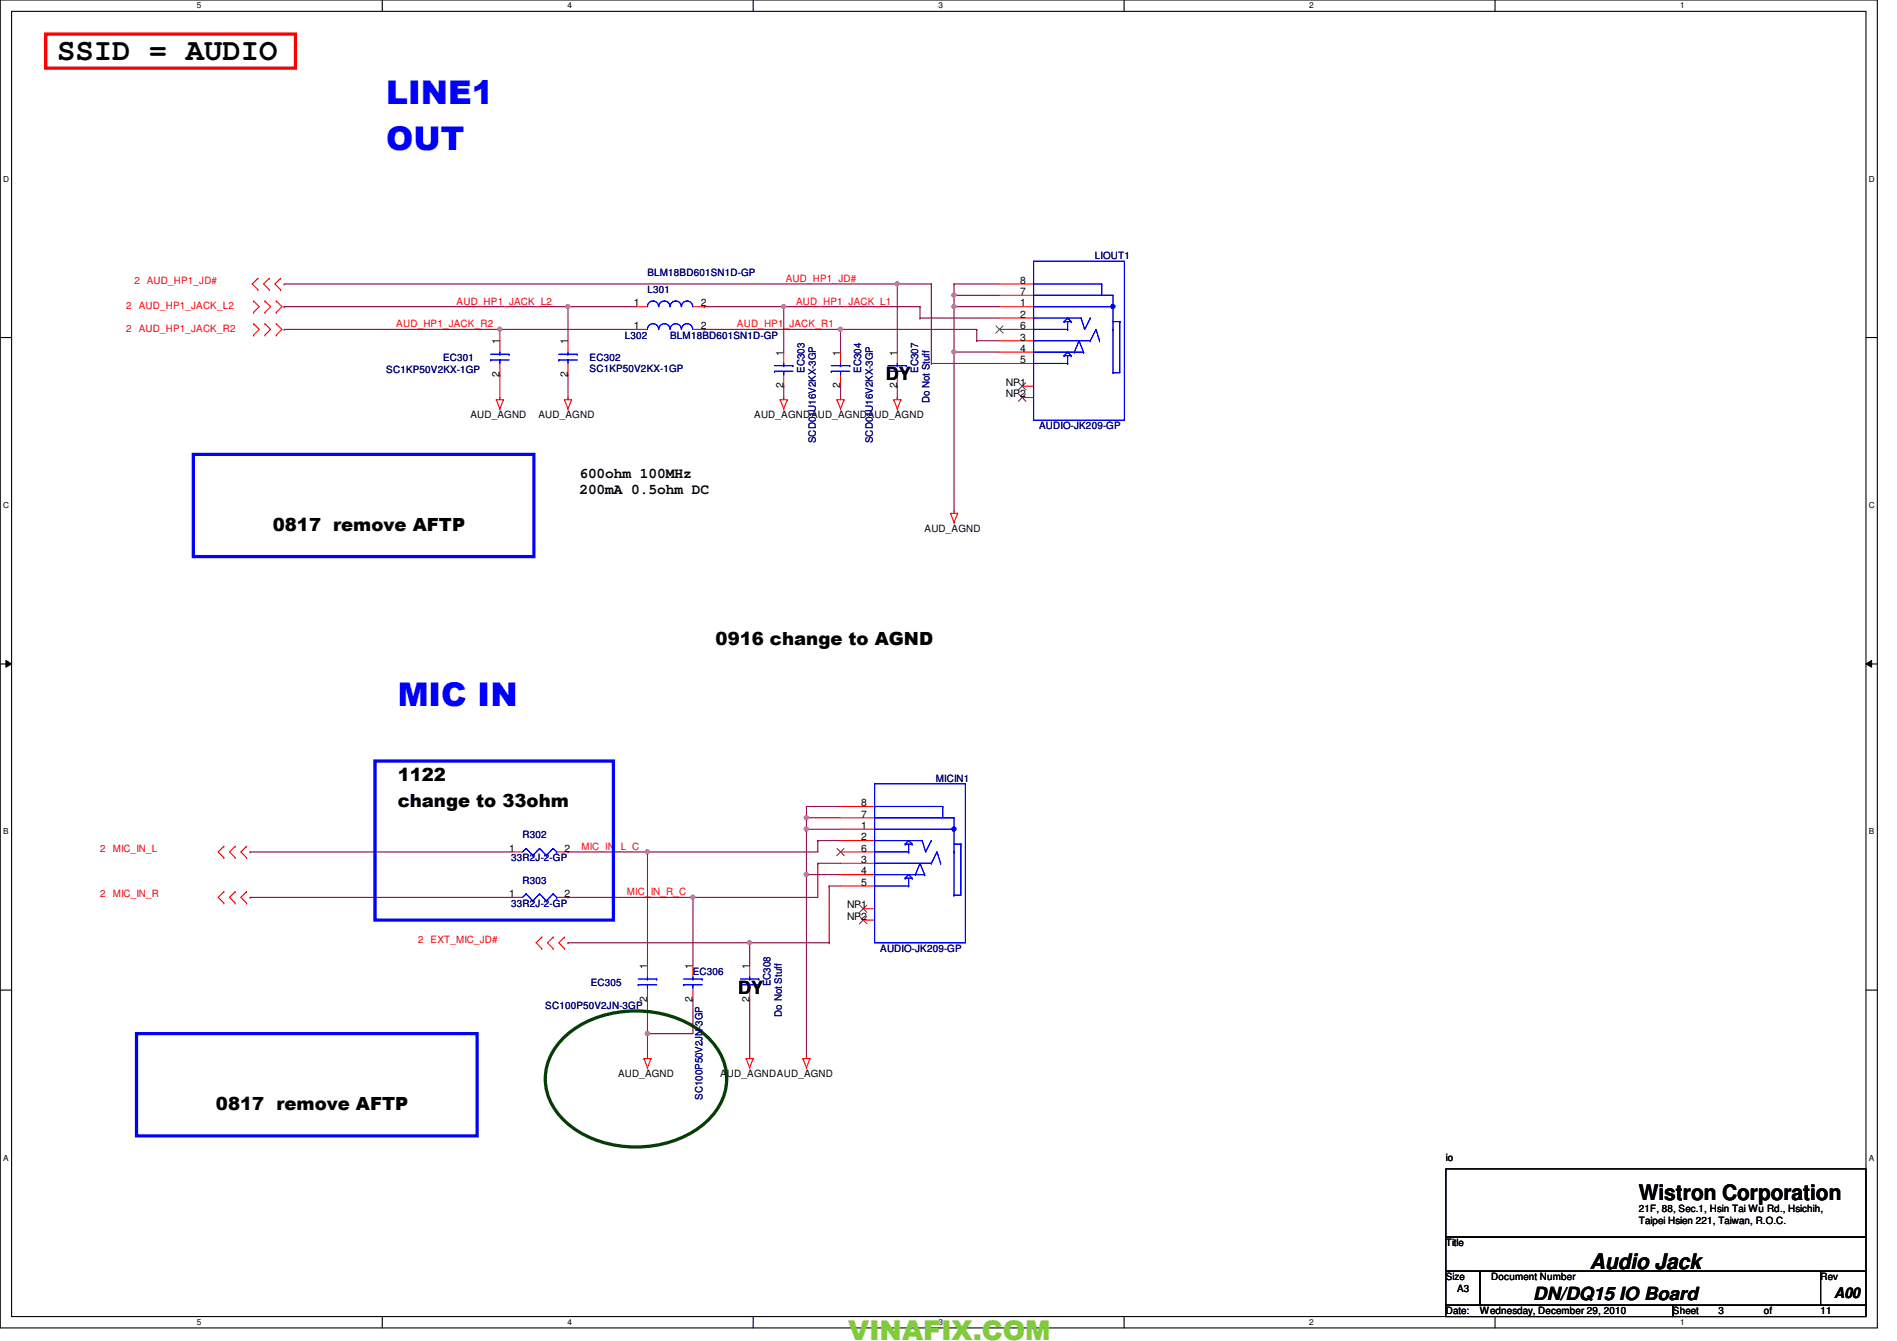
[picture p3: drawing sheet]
<svg xmlns="http://www.w3.org/2000/svg" width="297mm" height="210mm" viewBox="0 0 297 210" stroke-linecap="round" stroke-linejoin="round" font-family="sans-serif">
<path d="M0 0h294v207.9h-294zM1.8 1.8h290.4v204.3h-290.4z" fill="none" stroke="#000" stroke-width=".17"/>
<g fill="#fff">
<path d="M30.8 .2h.7v1.4h-.7z"/>
<path d="M30.8 206.2h.7v1.4h-.7z"/>
</g>
<path d="M59.9 0v1.8M59.9 206.1v1.8" fill="none" stroke="#000" stroke-width=".17"/>
<g fill="#fff">
<path d="M88.9 .2h.6v1.4h-.6z"/>
<path d="M88.9 206.2h.6v1.4h-.6z"/>
</g>
<path d="M117.9 0v1.8M117.9 206.1v1.8" fill="none" stroke="#000" stroke-width=".17"/>
<g fill="#fff">
<path d="M146.9 .2h.7v1.4h-.7z"/>
<path d="M146.9 206.2h.7v1.4h-.7z"/>
</g>
<path d="M176 0v1.8M176 206.1v1.8" fill="none" stroke="#000" stroke-width=".17"/>
<g fill="#fff">
<path d="M205 .2h.7v1.4h-.7z"/>
<path d="M205 206.2h.7v1.4h-.7z"/>
</g>
<path d="M234.1 0v1.8M234.1 206.1v1.8" fill="none" stroke="#000" stroke-width=".17"/>
<g fill="#fff">
<path d="M263.1 .2h.7v1.4h-.7z"/>
<path d="M263.1 206.2h.7v1.4h-.7z"/>
<path d="M.5 27.3h.9v1.4h-.9z"/>
<path d="M292.6 27.3h.9v1.4h-.9z"/>
<path d="M.5 78.4h.9v1.4h-.9z"/>
<path d="M292.6 78.4h.9v1.4h-.9z"/>
</g>
<path d="M0 52.8h1.8M292.2 52.8h1.8" fill="none" stroke="#000" stroke-width=".17"/>
<g fill="#fff">
<path d="M.5 129.5h.8v1.4h-.8z"/>
<path d="M292.6 129.5h.9v1.4h-.9z"/>
</g>
<path d="M0 103.9h1.8M292.2 103.9h1.8" fill="none" stroke="#000" stroke-width=".17"/>
<path d="M.9 103.4l.9 .5-.9 .5zM292.2 103.9l.9-.5v1z" fill="#000"/>
<path d="M.9 103.4l.9 .5-.9 .5zM292.2 103.9l.9-.5v1z" fill="none" stroke="#000" stroke-width=".16"/>
<g fill="#fff">
<path d="M.5 180.5h.8v1.4h-.8z"/>
<path d="M292.6 180.5h.9v1.4h-.9z"/>
</g>
<path d="M0 155h1.8M292.2 155h1.8" fill="none" stroke="#000" stroke-width=".17"/>
<path d="M149.4 55.1h.1M149.4 55.1v24.9M39.2 133.3h.1M39.2 133.3h40.8M126.3 128h.1M126.3 128v1.8M101.4 161.8h.1M101.4 161.8h7.1" fill="none" stroke="#800040" stroke-width=".17"/>
<circle cx="149.4" cy="55.1" r=".32" fill="#f0f"/>
<circle cx="149.4" cy="55.1" r=".32" fill="none" stroke="#f0f" stroke-width=".17"/>
<path d="M140.5 44.4h.1M140.5 44.4v10.7M140.5 60.5h.1M140.5 60.5v1.7M126.3 129.8h.1M126.3 129.8h5.3M128.1 131.6h.1M128.1 131.6v1.7" fill="none" stroke="#800040" stroke-width=".17"/>
<circle cx="126.3" cy="129.8" r=".32" fill="#f0f"/>
<circle cx="126.3" cy="129.8" r=".32" fill="none" stroke="#f0f" stroke-width=".17"/>
<path d="M108.5 140.5h.1M108.5 140.5h19.6" fill="none" stroke="#800040" stroke-width=".17"/>
<circle cx="108.5" cy="140.4" r=".32" fill="#f0f"/>
<circle cx="108.5" cy="140.4" r=".32" fill="none" stroke="#f0f" stroke-width=".17"/>
<path d="M101.4 133.3h.1M101.4 133.3v17.8M88.9 140.5h.1M88.9 140.5h19.6M108.5 140.5h.1M108.5 156.5h.1M108.5 140.5v10.6M108.5 156.5v5.3M117.4 147.6h.1M117.4 147.6h12.4" fill="none" stroke="#800040" stroke-width=".17"/>
<circle cx="101.4" cy="133.3" r=".32" fill="#f0f"/>
<circle cx="101.4" cy="133.3" r=".32" fill="none" stroke="#f0f" stroke-width=".17"/>
<path d="M101.4 161.8h.1M101.4 161.8v3.6" fill="none" stroke="#800040" stroke-width=".17"/>
<circle cx="101.4" cy="161.8" r=".32" fill="#f0f"/>
<circle cx="101.4" cy="161.8" r=".32" fill="none" stroke="#f0f" stroke-width=".17"/>
<path d="M149.4 48h.1M149.4 48h7.1M88.9 133.3h.1M88.9 133.3h39.2M101.4 133.3h.1M126.3 126.2h.1M126.3 126.2h5.3M101.4 156.5h.1M101.4 156.5v5.3" fill="none" stroke="#800040" stroke-width=".17"/>
<circle cx="149.4" cy="48" r=".32" fill="#f0f"/>
<circle cx="149.4" cy="48" r=".32" fill="none" stroke="#f0f" stroke-width=".17"/>
<path d="M88.9 58.7h.1M88.9 58.7v3.5M126.3 128h.1M126.3 128h5.3M128.1 131.6h.1M128.1 131.6h3.5M117.4 156.5h.1M117.4 156.5v8.9" fill="none" stroke="#800040" stroke-width=".17"/>
<circle cx="126.3" cy="128" r=".32" fill="#f0f"/>
<circle cx="126.3" cy="128" r=".32" fill="none" stroke="#f0f" stroke-width=".17"/>
<path d="M88.9 48h.1M88.9 48h10.7M110.3 51.6h.1M110.3 51.6h21.3M144.1 48h.1M144.1 48v1.8" fill="none" stroke="#800040" stroke-width=".17"/>
<circle cx="88.9" cy="48" r=".32" fill="#f0f"/>
<circle cx="88.9" cy="48" r=".32" fill="none" stroke="#f0f" stroke-width=".17"/>
<path d="M122.7 48h.1M122.7 48v7.1M122.7 48h21.4M131.6 51.6h.1M131.6 51.6v3.5" fill="none" stroke="#800040" stroke-width=".17"/>
<circle cx="122.7" cy="48" r=".32" fill="#f0f"/>
<circle cx="122.7" cy="48" r=".32" fill="none" stroke="#f0f" stroke-width=".17"/>
<path d="M131.6 51.6h.1M131.6 51.6h21.3" fill="none" stroke="#800040" stroke-width=".17"/>
<circle cx="131.6" cy="51.5" r=".32" fill="#f0f"/>
<circle cx="131.6" cy="51.5" r=".32" fill="none" stroke="#f0f" stroke-width=".17"/>
<path d="M78.3 51.6h.1M78.3 51.6h21.3M110.3 48h.1M110.3 48h12.4M149.4 44.4h.1M149.4 44.4h7.1M122.7 60.5h.1M122.7 60.5v1.7" fill="none" stroke="#800040" stroke-width=".17"/>
<circle cx="78.2" cy="51.5" r=".32" fill="#f0f"/>
<circle cx="78.2" cy="51.5" r=".32" fill="none" stroke="#f0f" stroke-width=".17"/>
<g fill="none" stroke="#800040" stroke-width=".17">
<path d="M44.5 48h.1M44.5 51.6h.1M44.5 44.4h.1M44.5 48h44.4M44.5 51.6h33.8M44.5 44.4h96M78.3 51.6h.1M78.3 58.7h.1M78.3 51.6v1.7M78.3 58.7v3.5M88.9 48h.1M88.9 48v5.3"/>
<path d="M144.1 49.8h.1M144.1 49.8h12.4M131.6 60.5h.1M131.6 60.5v1.7M129.8 138.7v8.9M117.4 147.6h.1M117.4 147.6v3.5M129.8 147.6h.1"/>
</g>
<circle cx="117.4" cy="147.5" r=".32" fill="#f0f"/>
<circle cx="117.4" cy="147.5" r=".32" fill="none" stroke="#f0f" stroke-width=".17"/>
<path d="M149.4 46.2h.1M149.4 46.2v1.8M126.3 136.9h.1M126.3 136.9v28.5" fill="none" stroke="#800040" stroke-width=".17"/>
<circle cx="126.3" cy="136.9" r=".32" fill="#f0f"/>
<circle cx="126.3" cy="136.9" r=".32" fill="none" stroke="#f0f" stroke-width=".17"/>
<path d="M149.4 46.2h.1M149.4 46.2h7.1M152.9 53.3h.1M152.9 51.6h.1M152.9 53.3h3.6M152.9 51.6v1.7M88.9 147.6h.1M88.9 147.6h28.5" fill="none" stroke="#800040" stroke-width=".17"/>
<circle cx="149.4" cy="46.2" r=".32" fill="#f0f"/>
<circle cx="149.4" cy="46.2" r=".32" fill="none" stroke="#f0f" stroke-width=".17"/>
<g fill="none" stroke="#800040" stroke-width=".17">
<path d="M140.5 44.4h.1M140.5 44.4h5.3M145.8 56.9h.1M145.8 44.4h.1M145.8 56.9h10.7M145.8 44.4v12.5M149.4 46.2h.1M149.4 44.4v1.8M126.3 126.2h.1M126.3 126.2v1.8M128.1 135.1h.1M128.1 135.1v5.4"/>
<path d="M39.2 140.5h.1M39.2 140.5h40.8"/>
</g>
<circle cx="140.5" cy="44.4" r=".32" fill="#f0f"/>
<circle cx="140.5" cy="44.4" r=".32" fill="none" stroke="#f0f" stroke-width=".17"/>
<path d="M149.4 55.1h.1M149.4 48h.1M149.4 55.1h7.1M149.4 48v7.1M126.3 136.9h.1M126.3 129.8h.1M126.3 136.9h5.3M126.3 129.8v7.1M128.1 135.1h.1M128.1 135.1h3.5M129.8 138.7h.1M129.8 138.7h1.8" fill="none" stroke="#800040" stroke-width=".17"/>
<g fill="none" stroke="#f00" stroke-width=".17">
<path d="M39.7 52.5h.1M39.7 50.7h.1M39.7 48.9h.1M39.7 47.1h.1M39.7 50.7l.9 .9-.9 .9M39.7 47.1l.9 .9-.9 .9M40.4 43.6h.1M40.4 45.3h.1M40.4 43.6l-.9 .8 .9 .9M41.5 50.7h.1M41.5 52.5h.1M41.5 47.1h.1"/>
<path d="M41.5 48.9h.1M41.5 50.7l.9 .9-.9 .9M41.5 47.1l.9 .9-.9 .9M42.2 45.3h.1M42.2 43.6h.1M42.2 43.6l-.9 .8 .9 .9M43.3 52.5h.1M43.3 50.7h.1M43.3 48.9h.1M43.3 47.1h.1M43.3 47.1l.8 .9-.8 .9M43.3 50.7l.8 .9-.8 .9"/>
<path d="M43.9 43.6h.1M43.9 45.3h.1M43.9 43.6l-.9 .8 .9 .9M122.7 55.1v1.8M122.7 58.7v1.8M156.5 56.9h5.3M156.5 55.1h5.3M156.5 48h5.3M156.5 49.8h5.3M156.5 53.3h5.3M156.5 51.6h5.3M156.5 46.2h5.3"/>
<path d="M156.5 44.4h5.3M77.7 62.6h.1M77.7 62.6h1.1M77.7 62.6l.6 1.4M78.3 64h.1M78.3 62.2h.1M78.3 62.2v.4M78.8 62.6h.1M78.8 62.6l-.5 1.4M88.4 62.6h.1M88.4 62.6h1.1M88.4 62.6l.5 1.4"/>
<path d="M88.9 64h.1M88.9 62.2h.1M88.9 62.2v.4M89.5 62.6h.1M89.5 62.6l-.6 1.4M122.2 62.6h.1M122.2 62.6h1.1M122.2 62.6l.5 1.4M122.7 64h.1M122.7 62.2h.1M122.7 62.2v.4M123.3 62.6h.1"/>
<path d="M123.3 62.6l-.6 1.4M131.1 62.6h.1M131.1 62.6h1.1M131.1 62.6l.5 1.4M131.6 64h.1M131.6 62.2h.1M131.6 62.2v.4M132.2 62.6h.1M132.2 62.6l-.6 1.4M140 62.6h.1M140 62.6l.5 1.4M140 62.6h1.1"/>
<path d="M140.5 64h.1M140.5 62.2h.1M140.5 62.2v.4M141.1 62.6h.1M141.1 62.6l-.6 1.4M160.1 60.5h1.7M160.1 62.2h1.7M148.8 80.3h.1M148.8 80.3l.6 1.5M148.8 80.3h1.1M149.4 81.8h.1M149.4 80h.1"/>
<path d="M149.4 80v.3M149.9 80.3h.1M149.9 80.3l-.5 1.5M35 132.5h.1M35 134.2h.1M35 139.6h.1M35 132.5l-.8 .8 .8 .9M35 139.6l-.8 .9 .8 .9M36.8 134.2h.1M36.8 132.5h.1M36.8 139.6h.1M36.8 132.5l-.9 .8 .9 .9"/>
<path d="M36.8 139.6l-.9 .9 .9 .9M38.6 132.5h.1M38.6 134.2h.1M38.6 139.6h.1M38.6 132.5l-.9 .8 .9 .9M38.6 139.6l-.9 .9 .9 .9M35 141.4h.1M36.8 141.4h.1M38.6 141.4h.1M84.8 146.7h.1M84.8 148.5h.1M84.8 146.7l-.9 .9 .9 .9"/>
<path d="M86.6 148.5h.1M86.6 146.7h.1M86.6 146.7l-.9 .9 .9 .9M88.4 146.7h.1M88.4 148.5h.1M88.4 146.7l-.9 .9 .9 .9M117.4 151.1v1.8M117.4 154.7v1.8M100.8 165.7h.1M100.8 165.7h1.1M100.8 165.7l.6 1.4M101.4 167.1h.1"/>
<path d="M101.4 165.4h.1M101.4 165.4v.3M101.9 165.7h.1M101.9 165.7l-.5 1.4M116.8 165.7h.1M116.8 165.7h1.1M116.8 165.7l.6 1.4M117.4 167.1h.1M117.4 165.4h.1M117.4 165.4v.3M117.9 165.7h.1M117.9 165.7l-.5 1.4"/>
<path d="M125.7 165.7h.1M125.7 165.7l.6 1.4M125.7 165.7h1.1M126.3 167.1h.1M126.3 165.4h.1M126.3 165.4v.3M126.8 165.7h.1M126.8 165.7l-.5 1.4"/>
</g>
<path d="M226.4 183h65.8v10.6h-65.8zM226.4 193.6h65.8v5.4h-65.8zM226.4 199h5.3v5.3h-5.3zM231.7 199h53.4v5.3h-53.4zM285.1 199h7.1v5.3h-7.1zM226.4 204.3h35.6v1.8h-35.6zM262 204.3h30.2v1.8h-30.2z" fill="none" stroke="#000" stroke-width=".17"/>
<path d="M88.5 162.2a17.2 17.2 0 0 1 15.9-3.3 13 13 0 0 1 8.6 6.4 8.6 8.6 0 0 1-2.3 10.2 17.5 17.5 0 0 1-18.7 2.4 10.9 10.9 0 0 1-6.5-7.8 8.8 8.8 0 0 1 3-7.9z" fill="none" stroke="#004000" stroke-width=".51"/>
<path d="M7.2 5.3h39.1v5.4h-39.1z" fill="none" stroke="#f00" stroke-width=".51"/>
<path d="M30.3 71.1h53.3v16h-53.3zM58.7 119.1h37.4v24.9h-37.4zM21.4 161.8h53.3v16h-53.3z" fill="none" stroke="#00f" stroke-width=".51"/>
<g fill="none" stroke="#00f" stroke-width=".17">
<path d="M121.3 58.1h.1M121.3 57.2h2.9M121.3 58.1h2.9M122.7 57.2h.1M122.7 58.1h.1M122.7 56.9v.3M122.7 58.1v.6M124.2 57.2h.1M161.8 49.8h.1M161.8 53.3h.1M161.8 46.2h.1M161.8 56.9h.1"/>
<path d="M161.8 48h.1M161.8 44.4h.1M161.8 49.8h7.5M161.8 55.1h7.9M161.8 53.3h8.9M161.8 46.2h12.5v5.4M161.8 56.9h5.4M161.8 51.6h5.4M161.8 48h12.5M161.8 44.4h10.7M166.6 50.3h.1M166.6 55.7h.1"/>
<path d="M166.6 50.3h1.1M166.6 55.7h1.1M167.2 51.6h.1M167.2 49.8h.1M167.2 56.9h.1M167.2 55.1h.1M167.2 50.3v1.3M167.2 55.7v1.2M167.2 49.8l.5 .5M167.2 49.8l-.6 .5M167.2 55.1l-.6 .6M167.2 55.1l.5 .6"/>
<path d="M167.7 50.3h.1M167.7 55.7h.1M168.2 55.1h.1M168.2 55.1l.7-1.8 .8 1.8M169.3 49.8h.1M169.3 49.8l.5 1.8 .9-1.8M169.7 55.1h.1M170.7 49.8h.1M170.7 53.3h.1M170.7 53.3l.9-1.7 .6 1.7M172.2 53.3h.1M172.5 44.4h.1"/>
<path d="M172.5 44.4v1.8M174.3 51.6h.1M174.3 48h.1M115.9 154.1h.1M115.9 153.2h2.9M115.9 154.1h2.9M117.4 153.2h.1M117.4 154.1h.1M117.4 152.9v.3M117.4 154.1v.6M118.8 153.2h.1"/>
</g>
<path d="M156 51l1.1 1.2M157.1 51l-1.2 1.2M159.5 59.9l1.2 1.1M160.6 59.9l-1.1 1.1M159.5 61.7l1.2 1.1M160.6 61.7l-1.1 1.1" fill="none" stroke="#804000" stroke-width=".16"/>
<circle cx="174.3" cy="48" r=".32" fill="#00f"/>
<g fill="none" stroke="#00f" stroke-width=".17">
<path d="M161.8 40.9h14.3v24.9h-14.3zM161.8 49.8h.1M161.8 53.3h.1M161.8 46.2h.1M161.8 56.9h.1M161.8 48h.1M161.8 44.4h.1M161.8 46.2h12.5v12.1M161.8 49.8h7.5M161.8 55.1h7.9M161.8 53.3h8.9M161.8 56.9h5.4"/>
<path d="M161.8 51.6h5.4M161.8 48h12.5M161.8 44.4h10.7M166.6 50.3h.1M166.6 55.7h.1M166.6 50.3h1.1M166.6 55.7h1.1M167.2 51.6h.1M167.2 49.8h.1M167.2 56.9h.1M167.2 55.1h.1M167.2 50.3v1.3"/>
<path d="M167.2 55.7v1.2M167.2 49.8l.5 .5M167.2 49.8l-.6 .5M167.2 55.1l-.6 .6M167.2 55.1l.5 .6M167.7 50.3h.1M167.7 55.7h.1M168.2 55.1h.1M168.2 55.1l.7-1.8 .8 1.8M169.3 49.8h.1M169.3 49.8l.5 1.8 .9-1.8M169.7 55.1h.1"/>
<path d="M170.7 49.8h.1M170.7 53.3h.1M170.7 53.3l.9-1.7 .6 1.7M172.2 53.3h.1M172.5 44.4h.1M172.5 44.4v1.8M174.3 58.3h.1M174.3 51.6h.1M174.3 48h.1M174.3 50.3h1M175.3 50.3h.1M175.3 50.3v8h-1"/>
<circle cx="174.3" cy="48" r=".32"/>
</g>
<circle cx="174.3" cy="48" r=".32" fill="#00f"/>
<g fill="none" stroke="#00f" stroke-width=".17">
<path d="M76.8 56.3h.1M76.8 55.5h2.9M76.8 56.3h2.9M78.3 55.5h.1M78.3 56.3h.1M78.3 55.1v.4M78.3 56.3v.6M79.7 55.5h.1M87.5 56.3h.1M87.5 55.5h2.9M87.5 56.3h2.9M88.9 55.5h.1"/>
<path d="M88.9 56.3h.1M88.9 55.1v.4M88.9 56.3v.6M90.4 55.5h.1M161.8 40.9h14.3v24.9h-14.3zM174.3 58.3h.1M174.3 51.6h.1M174.3 50.3h1M174.3 51.6v6.7M175.3 50.3h.1M175.3 50.3v8h-1M136.9 131.6h.1"/>
<path d="M136.9 135.1h.1M136.9 128h.1M136.9 138.7h.1M136.9 129.8h.1M136.9 126.2h.1M136.9 131.6h7.5M136.9 136.9h7.9M136.9 135.1h8.9M136.9 128h12.5v5.3M136.9 138.7h5.4M136.9 133.3h5.4M136.9 129.8h12.5"/>
<path d="M136.9 126.2h10.7M141.7 132.1h.1M141.7 137.5h.1M141.7 132.1h1.1M141.7 137.5h1.1M142.3 133.3h.1M142.3 131.6h.1M142.3 138.7h.1M142.3 136.9h.1M142.3 132.1v1.2M142.3 137.5v1.2M142.3 131.6l.5 .5"/>
<path d="M142.3 131.6l-.6 .5M142.3 136.9l-.6 .6M142.3 136.9l.5 .6M142.8 132.1h.1M142.8 137.5h.1M143.3 136.9h.1M143.3 136.9l.8-1.8 .7 1.8M144.4 131.6h.1M144.4 131.6l.5 1.7 .9-1.7M144.8 136.9h.1M145.8 131.6h.1M145.8 135.1h.1"/>
<path d="M145.8 135.1l.9-1.8 .6 1.8M147.3 135.1h.1M147.6 126.2h.1M147.6 126.2v1.8M149.4 133.3h.1M149.4 129.8h.1"/>
<circle cx="174.3" cy="48" r=".32"/>
</g>
<g fill="none" stroke="#f00" stroke-width=".17">
<path d="M78.3 53.3v1.8M78.3 56.9v1.8M88.9 53.3v1.8M88.9 56.9v1.8M131.6 138.7h5.3M131.6 136.9h5.3M131.6 129.8h5.3M131.6 131.6h5.3M131.6 135.1h5.3M131.6 133.3h5.3M131.6 128h5.3M131.6 126.2h5.3"/>
<path d="M135.2 142.2h1.7M135.2 144h1.7"/>
</g>
<path d="M131.1 132.8l1.1 1.1M132.2 132.8l-1.2 1.1M134.6 141.7l1.2 1.1M134.6 143.5l1.2 1.1M135.7 141.7l-1.1 1.1M135.7 143.5l-1.1 1.1" fill="none" stroke="#804000" stroke-width=".16"/>
<circle cx="149.4" cy="129.8" r=".32" fill="#00f"/>
<g fill="none" stroke="#00f" stroke-width=".17">
<path d="M136.9 122.7h14.3v24.9h-14.3zM136.9 131.6h.1M136.9 135.1h.1M136.9 128h.1M136.9 138.7h.1M136.9 129.8h.1M136.9 126.2h.1M136.9 128h12.5v12.1M136.9 131.6h7.5M136.9 136.9h7.9M136.9 135.1h8.9M136.9 138.7h5.4"/>
<path d="M136.9 133.3h5.4M136.9 129.8h12.5M136.9 126.2h10.7M141.7 132.1h.1M141.7 137.5h.1M141.7 132.1h1.1M141.7 137.5h1.1M142.3 133.3h.1M142.3 131.6h.1M142.3 138.7h.1M142.3 136.9h.1M142.3 132.1v1.2"/>
<path d="M142.3 137.5v1.2M142.3 131.6l.5 .5M142.3 131.6l-.6 .5M142.3 136.9l-.6 .6M142.3 136.9l.5 .6M142.8 132.1h.1M142.8 137.5h.1M143.3 136.9h.1M143.3 136.9l.8-1.8 .7 1.8M144.4 131.6h.1M144.4 131.6l.5 1.7 .9-1.7M144.8 136.9h.1"/>
<path d="M145.8 131.6h.1M145.8 135.1h.1M145.8 135.1l.9-1.8 .6 1.8M147.3 135.1h.1M147.6 126.2h.1M147.6 126.2v1.8M149.4 133.3h.1M149.4 129.8h.1M149.4 132.1h1M150.4 132.1h.1M150.4 132.1v8h-1M149.4 140.1h.1"/>
<circle cx="149.4" cy="129.8" r=".32"/>
</g>
<circle cx="149.4" cy="129.8" r=".32" fill="#00f"/>
<g fill="none" stroke="#00f" stroke-width=".17">
<path d="M101.4 48a.87 .87 0 0 1 .9-.9 .87 .87 0 0 1 .8 .9M101.4 51.6a.87 .87 0 0 1 .9-.9 .87 .87 0 0 1 .8 .9M103.2 48a.87 .87 0 0 1 .8-.9 .87 .87 0 0 1 .9 .9M103.2 51.6a.87 .87 0 0 1 .8-.9 .87 .87 0 0 1 .9 .9M104.9 48a.87 .87 0 0 1 .9-.9 .87 .87 0 0 1 .9 .9M104.9 51.6a.87 .87 0 0 1 .9-.9 .87 .87 0 0 1 .9 .9M106.7 48a.87 .87 0 0 1 .9-.9 .87 .87 0 0 1 .9 .9M106.7 51.6a.87 .87 0 0 1 .9-.9 .87 .87 0 0 1 .9 .9M130.2 58.1h.1M130.2 57.2h2.8M130.2 58.1h2.8M131.6 57.2h.1"/>
<path d="M131.6 58.1h.1M131.6 56.9v.3M131.6 58.1v.6M133 57.2h.1M139.1 58.1h.1M139.1 57.2h2.8M139.1 58.1h2.8M140.5 57.2h.1M140.5 58.1h.1M140.5 56.9v.3M140.5 58.1v.6M141.9 57.2h.1"/>
<path d="M82.4 132.8h.1M82.4 139.9h.1M82.4 132.8l-.6 .5M82.4 132.8l1 1.1M82.4 139.9l-.6 .6M82.4 139.9l1 1.1M83.4 133.9h.1M84.5 132.8h.1M84.5 139.9h.1M84.5 132.8l-1.1 1.1M84.5 132.8l1.1 1.1M84.5 139.9l-1.1 1.1"/>
<path d="M84.5 139.9l1.1 1.1M85.6 133.9h.1M86.6 132.8h.1M86.6 139.9h.1M86.6 132.8l-1 1.1M86.6 132.8l.6 .5M86.6 139.9l-1 1.1M86.6 139.9l.6 .6M87.2 133.3h.1M136.9 122.7h14.3v24.9h-14.3zM149.4 133.3h.1M149.4 132.1h1"/>
<path d="M149.4 133.3v6.8M150.4 132.1h.1M150.4 132.1v8h-1M83.4 141h.1M85.6 141h.1M87.2 140.5h.1M99.9 154.1h.1M99.9 153.2h2.9M99.9 154.1h2.9M101.4 153.2h.1M101.4 154.1h.1M101.4 152.9v.3"/>
<path d="M101.4 154.1v.6M102.8 153.2h.1M107.1 154.1h.1M107.1 153.2h2.8M107.1 154.1h2.8M108.5 153.2h.1M108.5 154.1h.1M108.5 152.9v.3M108.5 154.1v.6M109.9 153.2h.1M149.4 140.1h.1"/>
<circle cx="149.4" cy="129.8" r=".32"/>
</g>
<g fill="none" stroke="#f00" stroke-width=".17">
<path d="M99.6 48h1.8M99.6 51.6h1.8M108.5 48h1.8M108.5 51.6h1.8M131.6 55.1v1.8M131.6 58.7v1.8M140.5 55.1v1.8M140.5 58.7v1.8M80 133.3h1.8M87.2 133.3h1.7M80 140.5h1.8M87.2 140.5h1.7"/>
<path d="M101.4 151.1v1.8M101.4 154.7v1.8M108.5 151.1v1.8M108.5 154.7v1.8"/>
</g>
<circle cx="149.4" cy="55.1" r=".32" fill="#f0f"/>
<circle cx="149.4" cy="55.1" r=".32" fill="none" stroke="#f0f" stroke-width=".17"/>
<circle cx="126.3" cy="129.8" r=".32" fill="#f0f"/>
<circle cx="126.3" cy="129.8" r=".32" fill="none" stroke="#f0f" stroke-width=".17"/>
<circle cx="108.5" cy="140.4" r=".32" fill="#f0f"/>
<circle cx="108.5" cy="140.4" r=".32" fill="none" stroke="#f0f" stroke-width=".17"/>
<circle cx="101.4" cy="133.3" r=".32" fill="#f0f"/>
<circle cx="101.4" cy="133.3" r=".32" fill="none" stroke="#f0f" stroke-width=".17"/>
<circle cx="101.4" cy="161.8" r=".32" fill="#f0f"/>
<circle cx="101.4" cy="161.8" r=".32" fill="none" stroke="#f0f" stroke-width=".17"/>
<circle cx="149.4" cy="48" r=".32" fill="#f0f"/>
<circle cx="149.4" cy="48" r=".32" fill="none" stroke="#f0f" stroke-width=".17"/>
<circle cx="126.3" cy="128" r=".32" fill="#f0f"/>
<circle cx="126.3" cy="128" r=".32" fill="none" stroke="#f0f" stroke-width=".17"/>
<circle cx="88.9" cy="48" r=".32" fill="#f0f"/>
<circle cx="88.9" cy="48" r=".32" fill="none" stroke="#f0f" stroke-width=".17"/>
<circle cx="122.7" cy="48" r=".32" fill="#f0f"/>
<circle cx="122.7" cy="48" r=".32" fill="none" stroke="#f0f" stroke-width=".17"/>
<circle cx="131.6" cy="51.5" r=".32" fill="#f0f"/>
<circle cx="131.6" cy="51.5" r=".32" fill="none" stroke="#f0f" stroke-width=".17"/>
<circle cx="78.2" cy="51.5" r=".32" fill="#f0f"/>
<circle cx="78.2" cy="51.5" r=".32" fill="none" stroke="#f0f" stroke-width=".17"/>
<circle cx="117.4" cy="147.5" r=".32" fill="#f0f"/>
<circle cx="117.4" cy="147.5" r=".32" fill="none" stroke="#f0f" stroke-width=".17"/>
<circle cx="126.3" cy="136.9" r=".32" fill="#f0f"/>
<circle cx="126.3" cy="136.9" r=".32" fill="none" stroke="#f0f" stroke-width=".17"/>
<circle cx="149.4" cy="46.2" r=".32" fill="#f0f"/>
<circle cx="149.4" cy="46.2" r=".32" fill="none" stroke="#f0f" stroke-width=".17"/>
<circle cx="140.5" cy="44.4" r=".32" fill="#f0f"/>
<circle cx="140.5" cy="44.4" r=".32" fill="none" stroke="#f0f" stroke-width=".17"/>
<g font-size="5.1" fill="#00f">
<text x="60.5" y="16.3">LINE1</text>
<text x="60.5" y="23.5">OUT</text>
<text x="62.3" y="110.5">MIC IN</text>
</g>
<text font-size="4.8" x="8.9" y="9.4">SSID = AUDIO</text>
<text font-size="4.2" fill="#7fcb3a" x="132.8" y="209.7">VINAFIX.COM</text>
<g font-size="3.3">
<text x="256.6" y="187.9">Wistron Corporation</text>
<text x="249" y="198.6">Audio Jack</text>
</g>
<g font-size="2.8">
<text x="138.7" y="59.5">DY</text>
<text x="42.7" y="83.1">0817 remove AFTP</text>
<text x="112.1" y="100.9">0916 change to AGND</text>
<text x="62.3" y="122.3">1122</text>
<text x="62.3" y="126.3">change to 33ohm</text>
<text x="115.6" y="155.5">DY</text>
<text x="33.8" y="173.8">0817 remove AFTP</text>
<text x="240.1" y="203.5">DN/DQ15 IO Board</text>
</g>
<g font-size="2.3">
<text x="90.7" y="74.8">600ohm 100MHz</text>
<text x="90.7" y="77.3">200mA 0.5ohm DC</text>
<text x="287.2" y="203.2">A00</text>
</g>
<g font-size="1.6" fill="#000080">
<text x="171.4" y="40.6">LIOUT1</text>
<text x="101.4" y="45.9">L301</text>
<text x="101.4" y="43.2">BLM18BD601SN1D-GP</text>
<text x="97.8" y="53">L302</text>
<text x="104.9" y="53">BLM18BD601SN1D-GP</text>
<text x="60.5" y="58.3">SC1KP50V2KX-1GP</text>
<text x="69.4" y="56.6">EC301</text>
<text x="92.3" y="56.6">EC302</text>
<text x="92.3" y="58.2">SC1KP50V2KX-1GP</text>
<text x="126" y="58.3" transform="rotate(-90 126 58.3)">EC303</text>
<text x="134.9" y="58.3" transform="rotate(-90 134.9 58.3)">EC304</text>
<text x="143.8" y="58.3" transform="rotate(-90 143.8 58.3)">EC307</text>
<text x="145.5" y="63.1" transform="rotate(-90 145.5 63.1)">Do Not Stuff</text>
<text x="127.8" y="69.3" transform="rotate(-90 127.8 69.3)">SCD01U16V2KX-3GP</text>
<text x="136.6" y="69.3" transform="rotate(-90 136.6 69.3)">SCD01U16V2KX-3GP</text>
<text x="162.7" y="67.2">AUDIO-JK209-GP</text>
<text x="146.6" y="122.3">MICIN1</text>
<text x="81.8" y="131.2">R302</text>
<text x="80" y="134.8">33R2J-2-GP</text>
<text x="80" y="141.9">33R2J-2-GP</text>
<text x="81.8" y="138.3">R303</text>
<text x="137.8" y="149">AUDIO-JK209-GP</text>
<text x="92.5" y="154.3">EC305</text>
<text x="108.5" y="152.6">EC306</text>
<text x="120.6" y="154.3" transform="rotate(-90 120.6 154.3)">EC308</text>
<text x="85.4" y="157.9">SC100P50V2JN-3GP</text>
<text x="122.4" y="159.1" transform="rotate(-90 122.4 159.1)">Do Not Stuff</text>
<text x="110" y="172.1" transform="rotate(-90 110 172.1)">SC100P50V2JN-3GP</text>
</g>
<g font-size="1.6" fill="#f00">
<text x="21" y="44.4">2 AUD_HP1_JD#</text>
<text x="71.5" y="47.7">AUD_HP1_JACK_L2</text>
<text x="123.1" y="44.1">AUD_HP1_JD#</text>
<text x="124.7" y="47.7">AUD_HP1_JACK_L1</text>
<text x="19.8" y="51.9">2 AUD_HP1_JACK_R2</text>
<text x="19.8" y="48.4">2 AUD_HP1_JACK_L2</text>
<text x="62.1" y="51.2">AUD_HP1_JACK_R2</text>
<text x="115.4" y="51.2">AUD_HP1_JACK_R1</text>
<text x="15.7" y="133.3">2 MIC_IN_L</text>
<text x="91.1" y="133">MIC_IN_L_C</text>
<text x="15.7" y="140.5">2 MIC_IN_R</text>
<text x="98.2" y="140.1">MIC_IN_R_C</text>
<text x="65.5" y="147.6">2 EXT_MIC_JD#</text>
</g>
<g font-size="1.6">
<text x="99.3" y="48">1</text>
<text x="109.7" y="48">2</text>
<text x="159.7" y="48">1</text>
<text x="159.7" y="46.2">7</text>
<text x="159.7" y="44.4">8</text>
<text x="78.2" y="53.9" transform="rotate(-90 78.2 53.9)">1</text>
<text x="88.9" y="53.9" transform="rotate(-90 88.9 53.9)">1</text>
<text x="99.3" y="51.5">1</text>
<text x="109.7" y="51.5">2</text>
<text x="159.7" y="49.7">2</text>
<text x="159.7" y="53.3">3</text>
<text x="159.7" y="51.5">6</text>
<text x="78.2" y="59" transform="rotate(-90 78.2 59)">2</text>
<text x="88.9" y="59" transform="rotate(-90 88.9 59)">2</text>
<text x="122.7" y="55.7" transform="rotate(-90 122.7 55.7)">1</text>
<text x="131.6" y="55.7" transform="rotate(-90 131.6 55.7)">1</text>
<text x="140.5" y="55.7" transform="rotate(-90 140.5 55.7)">1</text>
<text x="159.7" y="56.9">5</text>
<text x="159.7" y="55.1">4</text>
<text x="73.7" y="65.4">AUD_AGND</text>
<text x="84.3" y="65.4">AUD_AGND</text>
<text x="118.1" y="65.4">AUD_AGNDAUD_AGNDAUD_AGND</text>
<text x="122.7" y="60.8" transform="rotate(-90 122.7 60.8)">2</text>
<text x="131.6" y="60.8" transform="rotate(-90 131.6 60.8)">2</text>
<text x="140.5" y="60.8" transform="rotate(-90 140.5 60.8)">2</text>
<text x="157.5" y="60.4">NP1</text>
<text x="157.5" y="62.2">NP2</text>
<text x="144.8" y="83.2">AUD_AGND</text>
<text x="134.8" y="129.8">1</text>
<text x="134.8" y="131.5">2</text>
<text x="134.8" y="128">7</text>
<text x="134.8" y="126.2">8</text>
<text x="79.7" y="133.3">1</text>
<text x="88.4" y="133.3">2</text>
<text x="134.8" y="136.9">4</text>
<text x="134.8" y="135.1">3</text>
<text x="134.8" y="133.3">6</text>
<text x="79.7" y="140.4">1</text>
<text x="88.4" y="140.4">2</text>
<text x="132.6" y="142.2">NP1</text>
<text x="132.6" y="144">NP2</text>
<text x="134.8" y="138.6">5</text>
<text x="101.3" y="151.7" transform="rotate(-90 101.3 151.7)">1</text>
<text x="108.5" y="151.7" transform="rotate(-90 108.5 151.7)">1</text>
<text x="117.3" y="151.7" transform="rotate(-90 117.3 151.7)">1</text>
<text x="101.3" y="156.8" transform="rotate(-90 101.3 156.8)">2</text>
<text x="108.5" y="156.8" transform="rotate(-90 108.5 156.8)">2</text>
<text x="117.3" y="156.8" transform="rotate(-90 117.3 156.8)">2</text>
<text x="96.8" y="168.6">AUD_AGND</text>
<text x="112.8" y="168.6">AUD_AGNDAUD_AGND</text>
<text x="226.4" y="181.7">io</text>
<text x="256.6" y="189.7">21F, 88, Sec.1, Hsin Tai Wu Rd., Hsichih,</text>
<text x="256.6" y="191.6">Taipei Hsien 221, Taiwan, R.O.C.</text>
<text x="226.4" y="195.1">Title</text>
<text x="226.4" y="200.4">Size</text>
<text x="228.2" y="202.2">A3</text>
<text x="233.5" y="200.4">Document Number</text>
<text x="285.1" y="200.4">Rev</text>
<text x="226.4" y="205.7">Date:</text>
<text x="231.7" y="205.7">Wednesday, December 29, 2010</text>
<text x="262" y="205.7">Sheet</text>
<text x="269.1" y="205.7">3</text>
<text x="276.2" y="205.7">of</text>
<text x="285.1" y="205.7">11</text>
</g>
<g font-size="1.3">
<text x="30.8" y="1.3">5</text>
<text x="88.9" y="1.3">4</text>
<text x="146.9" y="1.3">3</text>
<text x="205" y="1.3">2</text>
<text x="263.1" y="1.3">1</text>
<text x=".5" y="28.4">D</text>
<text x="292.6" y="28.4">D</text>
<text x=".5" y="79.5">C</text>
<text x="292.6" y="79.5">C</text>
<text x=".5" y="130.6">B</text>
<text x="292.6" y="130.6">B</text>
<text x=".5" y="181.7">A</text>
<text x="292.6" y="181.7">A</text>
<text x="30.8" y="207.4">5</text>
<text x="88.9" y="207.4">4</text>
<text x="146.9" y="207.4">3</text>
<text x="205" y="207.4">2</text>
<text x="263.1" y="207.4">1</text>
</g>
</svg>
